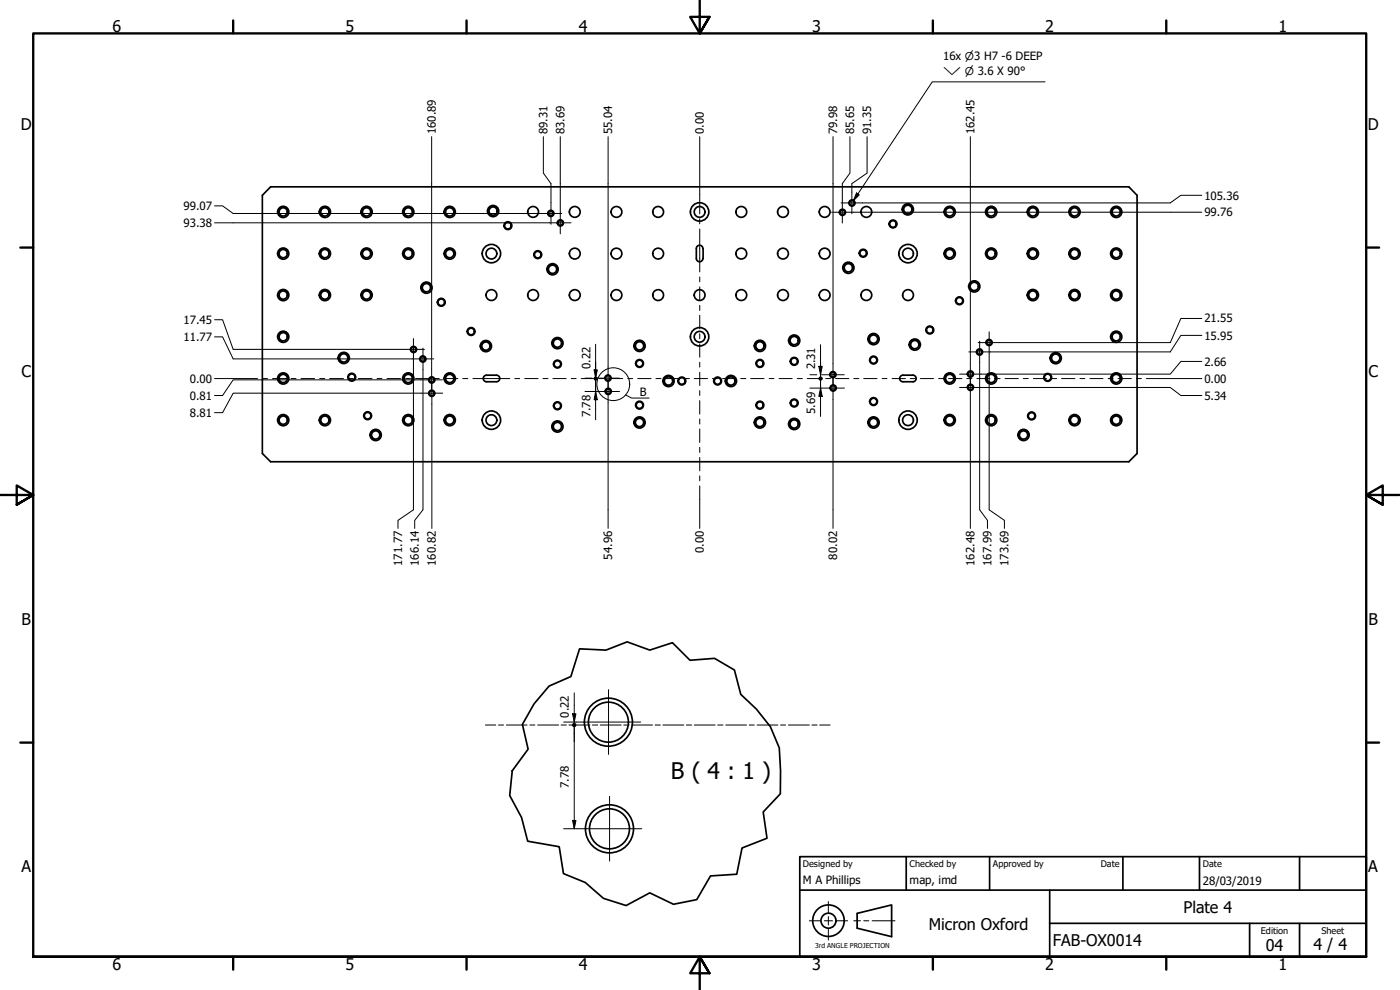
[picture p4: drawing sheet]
<svg xmlns="http://www.w3.org/2000/svg" width="420mm" height="297mm" viewBox="0 0 420 297" stroke-linecap="round" stroke-linejoin="round" font-family="sans-serif">
<!-- layer: Visible (ISO) -->
<g fill="none" stroke="#000" stroke-width=".51">
<path d="M81.2 56.1h257.6l2.4 2.5v77.5l-2.4 2.4h-257.6l-2.5-2.4v-77.5zM209.3 73.9a1.04 1.04 0 0 1 1.1-.2 1.04 1.04 0 0 1 .6 .9l-.1 3a.98 .98 0 0 1-.9 .9 .98 .98 0 0 1-1-.9v-3zM83.3 113.6a1.68 1.68 0 0 1 2.4-1.6 1.68 1.68 0 0 1 .4 2.8 1.68 1.68 0 0 1-2.7-.8l-.1-.4M120.8 113.6a1.68 1.68 0 0 1 2.4-1.6 1.68 1.68 0 0 1 .4 2.8 1.68 1.68 0 0 1-2.7-.8l-.1-.4M133.3 113.6a1.68 1.68 0 0 1 2.4-1.6 1.68 1.68 0 0 1 .4 2.8 1.68 1.68 0 0 1-2.8-.8v-.4M145.3 112.9l.7-.3h3a.98 .98 0 0 1 1 1 .98 .98 0 0 1-1 .9h-3a.98 .98 0 0 1-.9-.6 .98 .98 0 0 1 .2-1zM270.3 112.9l.7-.3h3a.98 .98 0 0 1 1 1 .98 .98 0 0 1-1 .9h-3a.98 .98 0 0 1-.9-.6 .98 .98 0 0 1 .2-1zM283.3 113.6a1.68 1.68 0 0 1 2.4-1.6 1.68 1.68 0 0 1 .4 2.8 1.68 1.68 0 0 1-2.7-.8l-.1-.4M295.8 113.6a1.68 1.68 0 0 1 2.4-1.6 1.68 1.68 0 0 1 .4 2.8 1.68 1.68 0 0 1-2.8-.8v-.4M333.3 113.6a1.68 1.68 0 0 1 2.4-1.6 1.68 1.68 0 0 1 .4 2.8 1.68 1.68 0 0 1-2.7-.8l-.1-.4"/>
<circle cx="85" cy="63.6" r="1.24"/>
<circle cx="85" cy="76.1" r="1.24"/>
<circle cx="85" cy="76.1" r="1.68"/>
<circle cx="85" cy="63.6" r="1.68"/>
<circle cx="97.5" cy="63.6" r="1.24"/>
<circle cx="97.5" cy="76.1" r="1.24"/>
<circle cx="97.5" cy="63.6" r="1.68"/>
<circle cx="97.5" cy="76.1" r="1.68"/>
<circle cx="110" cy="63.6" r="1.24"/>
<circle cx="110" cy="76.1" r="1.24"/>
<circle cx="110" cy="63.6" r="1.68"/>
<circle cx="110" cy="76.1" r="1.68"/>
<circle cx="122.5" cy="63.6" r="1.24"/>
<circle cx="122.5" cy="76.1" r="1.24"/>
<circle cx="122.5" cy="63.6" r="1.68"/>
<circle cx="122.5" cy="76.1" r="1.68"/>
<circle cx="135" cy="63.6" r="1.24"/>
<circle cx="135" cy="76.1" r="1.24"/>
<circle cx="135" cy="76.1" r="1.68"/>
<circle cx="135" cy="63.6" r="1.68"/>
<circle cx="147.5" cy="76.1" r="1.62"/>
<circle cx="147.5" cy="76.1" r="2.76"/>
<circle cx="148" cy="63.3" r="1.24"/>
<circle cx="148" cy="63.3" r="1.68"/>
<circle cx="152.4" cy="67.7" r=".98"/>
<circle cx="152.4" cy="67.7" r="1.17"/>
<circle cx="160" cy="63.6" r="1.62"/>
<circle cx="161.4" cy="76.4" r=".98"/>
<circle cx="161.4" cy="76.4" r="1.17"/>
<circle cx="165.3" cy="64" r=".73"/>
<circle cx="165.3" cy="64" r=".92"/>
<circle cx="168.2" cy="66.9" r=".73"/>
<circle cx="168.2" cy="66.9" r=".92"/>
<circle cx="172.5" cy="76.1" r="1.62"/>
<circle cx="172.5" cy="63.6" r="1.62"/>
<circle cx="185" cy="76.1" r="1.62"/>
<circle cx="185" cy="63.6" r="1.62"/>
<circle cx="197.5" cy="76.1" r="1.62"/>
<circle cx="197.5" cy="63.6" r="1.62"/>
<circle cx="210" cy="63.6" r="1.62"/>
<circle cx="210" cy="63.6" r="2.76"/>
<circle cx="222.5" cy="63.6" r="1.62"/>
<circle cx="222.5" cy="76.1" r="1.62"/>
<circle cx="235" cy="76.1" r="1.62"/>
<circle cx="235" cy="63.6" r="1.62"/>
<circle cx="247.5" cy="63.6" r="1.62"/>
<circle cx="247.5" cy="76.1" r="1.62"/>
<circle cx="252.8" cy="63.7" r=".73"/>
<circle cx="252.8" cy="63.7" r=".92"/>
<circle cx="255.7" cy="60.9" r=".73"/>
<circle cx="255.7" cy="60.9" r=".92"/>
<circle cx="259" cy="76" r=".98"/>
<circle cx="259" cy="76" r="1.17"/>
<circle cx="260" cy="63.6" r="1.62"/>
<circle cx="268" cy="67.2" r=".98"/>
<circle cx="268" cy="67.2" r="1.17"/>
<circle cx="272.4" cy="62.8" r="1.24"/>
<circle cx="272.4" cy="62.8" r="1.68"/>
<circle cx="272.5" cy="76.1" r="1.62"/>
<circle cx="272.5" cy="76.1" r="2.76"/>
<circle cx="285" cy="63.6" r="1.24"/>
<circle cx="285" cy="76.1" r="1.24"/>
<circle cx="285" cy="76.1" r="1.68"/>
<circle cx="285" cy="63.6" r="1.68"/>
<circle cx="297.5" cy="63.6" r="1.24"/>
<circle cx="297.5" cy="76.1" r="1.24"/>
<circle cx="297.5" cy="76.1" r="1.68"/>
<circle cx="297.5" cy="63.6" r="1.68"/>
<circle cx="310" cy="63.6" r="1.24"/>
<circle cx="310" cy="76.1" r="1.24"/>
<circle cx="310" cy="76.1" r="1.68"/>
<circle cx="310" cy="63.6" r="1.68"/>
<circle cx="322.5" cy="63.6" r="1.24"/>
<circle cx="322.5" cy="76.1" r="1.24"/>
<circle cx="322.5" cy="63.6" r="1.68"/>
<circle cx="322.5" cy="76.1" r="1.68"/>
<circle cx="335" cy="63.6" r="1.24"/>
<circle cx="335" cy="76.1" r="1.24"/>
<circle cx="335" cy="76.1" r="1.68"/>
<circle cx="335" cy="63.6" r="1.68"/>
<circle cx="85" cy="88.5" r="1.24"/>
<circle cx="85" cy="88.5" r="1.68"/>
<circle cx="97.5" cy="88.5" r="1.24"/>
<circle cx="97.5" cy="88.5" r="1.68"/>
<circle cx="110" cy="88.5" r="1.24"/>
<circle cx="110" cy="88.5" r="1.68"/>
<circle cx="128" cy="86.3" r="1.24"/>
<circle cx="128" cy="86.3" r="1.68"/>
<circle cx="132.4" cy="90.7" r=".98"/>
<circle cx="132.4" cy="90.7" r="1.17"/>
<circle cx="141.4" cy="99.5" r=".98"/>
<circle cx="141.4" cy="99.5" r="1.17"/>
<circle cx="147.5" cy="88.5" r="1.62"/>
<circle cx="160" cy="88.5" r="1.62"/>
<circle cx="165.8" cy="80.8" r="1.24"/>
<circle cx="165.8" cy="80.8" r="1.68"/>
<circle cx="172.5" cy="88.5" r="1.62"/>
<circle cx="185" cy="88.5" r="1.62"/>
<circle cx="197.5" cy="88.5" r="1.62"/>
<circle cx="210" cy="88.5" r="1.62"/>
<circle cx="222.5" cy="88.5" r="1.62"/>
<circle cx="235" cy="88.5" r="1.62"/>
<circle cx="247.5" cy="88.5" r="1.62"/>
<circle cx="254.6" cy="80.3" r="1.24"/>
<circle cx="254.6" cy="80.3" r="1.68"/>
<circle cx="260" cy="88.5" r="1.62"/>
<circle cx="272.5" cy="88.5" r="1.62"/>
<circle cx="279.1" cy="99" r=".98"/>
<circle cx="279.1" cy="99" r="1.17"/>
<circle cx="287.9" cy="90.3" r=".98"/>
<circle cx="287.9" cy="90.3" r="1.17"/>
<circle cx="292.4" cy="85.9" r="1.24"/>
<circle cx="292.4" cy="85.9" r="1.68"/>
<circle cx="310" cy="88.5" r="1.24"/>
<circle cx="310" cy="88.5" r="1.68"/>
<circle cx="322.5" cy="88.5" r="1.24"/>
<circle cx="322.5" cy="88.5" r="1.68"/>
<circle cx="335" cy="88.5" r="1.24"/>
<circle cx="335" cy="88.5" r="1.68"/>
<circle cx="85" cy="113.6" r="1.24"/>
<circle cx="85" cy="101" r="1.24"/>
<circle cx="85" cy="101" r="1.68"/>
<circle cx="103.2" cy="107.4" r="1.24"/>
<circle cx="103.2" cy="107.4" r="1.68"/>
<circle cx="105.6" cy="113.2" r=".98"/>
<circle cx="105.6" cy="113.2" r="1.17"/>
<circle cx="122.5" cy="113.6" r="1.24"/>
<circle cx="124.1" cy="104.9" r=".73"/>
<circle cx="124.1" cy="104.9" r=".92"/>
<circle cx="126.9" cy="107.7" r=".73"/>
<circle cx="126.9" cy="107.7" r=".92"/>
<circle cx="129.6" cy="118" r=".73"/>
<circle cx="129.6" cy="114" r=".73"/>
<circle cx="129.6" cy="114" r=".92"/>
<circle cx="129.6" cy="118" r=".92"/>
<circle cx="135" cy="113.6" r="1.24"/>
<circle cx="145.8" cy="103.8" r="1.24"/>
<circle cx="145.8" cy="103.8" r="1.68"/>
<circle cx="167.3" cy="103" r="1.24"/>
<circle cx="167.3" cy="109.2" r=".98"/>
<circle cx="167.3" cy="109.2" r="1.17"/>
<circle cx="167.3" cy="103" r="1.68"/>
<circle cx="182.5" cy="113.4" r=".73"/>
<circle cx="182.5" cy="113.4" r=".92"/>
<circle cx="182.5" cy="117.4" r=".73"/>
<circle cx="182.5" cy="117.4" r=".92"/>
<circle cx="191.9" cy="103.8" r="1.24"/>
<circle cx="191.9" cy="109" r=".98"/>
<circle cx="191.9" cy="109" r="1.17"/>
<circle cx="191.9" cy="103.8" r="1.68"/>
<circle cx="200.6" cy="114.3" r="1.24"/>
<circle cx="200.6" cy="114.3" r="1.68"/>
<circle cx="204.6" cy="114.3" r=".98"/>
<circle cx="204.6" cy="114.3" r="1.17"/>
<circle cx="210" cy="101" r="1.62"/>
<circle cx="210" cy="101" r="2.76"/>
<circle cx="215.4" cy="114.3" r=".98"/>
<circle cx="215.4" cy="114.3" r="1.17"/>
<circle cx="219.4" cy="114.3" r="1.24"/>
<circle cx="219.4" cy="114.3" r="1.68"/>
<circle cx="228.1" cy="103.8" r="1.24"/>
<circle cx="228.1" cy="109" r=".98"/>
<circle cx="228.1" cy="109" r="1.17"/>
<circle cx="228.1" cy="103.8" r="1.68"/>
<circle cx="238.3" cy="102.2" r="1.24"/>
<circle cx="238.3" cy="108.4" r=".98"/>
<circle cx="238.3" cy="108.4" r="1.17"/>
<circle cx="238.3" cy="102.2" r="1.68"/>
<circle cx="250" cy="112.4" r=".73"/>
<circle cx="250" cy="112.4" r=".92"/>
<circle cx="250" cy="116.4" r=".73"/>
<circle cx="250" cy="116.4" r=".92"/>
<circle cx="262.2" cy="101.7" r="1.24"/>
<circle cx="262.2" cy="108" r=".98"/>
<circle cx="262.2" cy="108" r="1.17"/>
<circle cx="262.2" cy="101.7" r="1.68"/>
<circle cx="274.5" cy="103.4" r="1.24"/>
<circle cx="274.5" cy="103.4" r="1.68"/>
<circle cx="285" cy="113.6" r="1.24"/>
<circle cx="291.2" cy="112.2" r=".73"/>
<circle cx="291.2" cy="116.2" r=".73"/>
<circle cx="291.2" cy="116.2" r=".92"/>
<circle cx="291.2" cy="112.2" r=".92"/>
<circle cx="294" cy="105.6" r=".73"/>
<circle cx="294" cy="105.6" r=".92"/>
<circle cx="296.8" cy="102.8" r=".73"/>
<circle cx="296.8" cy="102.8" r=".92"/>
<circle cx="297.5" cy="113.6" r="1.24"/>
<circle cx="314.4" cy="113.2" r=".98"/>
<circle cx="314.4" cy="113.2" r="1.17"/>
<circle cx="316.8" cy="107.5" r="1.24"/>
<circle cx="316.8" cy="107.5" r="1.68"/>
<circle cx="335" cy="113.6" r="1.24"/>
<circle cx="335" cy="101" r="1.24"/>
<circle cx="335" cy="101" r="1.68"/>
<circle cx="85" cy="126.1" r="1.24"/>
<circle cx="85" cy="126.1" r="1.68"/>
<circle cx="97.5" cy="126.1" r="1.24"/>
<circle cx="97.5" cy="126.1" r="1.68"/>
<circle cx="110.3" cy="124.7" r=".98"/>
<circle cx="110.3" cy="124.7" r="1.17"/>
<circle cx="112.7" cy="130.5" r="1.24"/>
<circle cx="112.7" cy="130.5" r="1.68"/>
<circle cx="122.5" cy="126.1" r="1.24"/>
<circle cx="122.5" cy="126.1" r="1.68"/>
<circle cx="135" cy="126.1" r="1.24"/>
<circle cx="135" cy="126.1" r="1.68"/>
<circle cx="147.5" cy="126.1" r="1.62"/>
<circle cx="147.5" cy="126.1" r="2.76"/>
<circle cx="167.3" cy="128" r="1.24"/>
<circle cx="167.3" cy="121.7" r=".98"/>
<circle cx="167.3" cy="121.7" r="1.17"/>
<circle cx="167.3" cy="128" r="1.68"/>
<circle cx="191.9" cy="126.8" r="1.24"/>
<circle cx="191.9" cy="121.6" r=".98"/>
<circle cx="191.9" cy="121.6" r="1.17"/>
<circle cx="191.9" cy="126.8" r="1.68"/>
<circle cx="228.1" cy="126.8" r="1.24"/>
<circle cx="228.1" cy="121.6" r=".98"/>
<circle cx="228.1" cy="121.6" r="1.17"/>
<circle cx="228.1" cy="126.8" r="1.68"/>
<circle cx="238.3" cy="127.2" r="1.24"/>
<circle cx="238.3" cy="120.9" r=".98"/>
<circle cx="238.3" cy="120.9" r="1.17"/>
<circle cx="238.3" cy="127.2" r="1.68"/>
<circle cx="262.2" cy="126.8" r="1.24"/>
<circle cx="262.2" cy="120.5" r=".98"/>
<circle cx="262.2" cy="120.5" r="1.17"/>
<circle cx="262.2" cy="126.8" r="1.68"/>
<circle cx="272.5" cy="126.1" r="1.62"/>
<circle cx="272.5" cy="126.1" r="2.76"/>
<circle cx="285" cy="126.1" r="1.24"/>
<circle cx="285" cy="126.1" r="1.68"/>
<circle cx="297.5" cy="126.1" r="1.24"/>
<circle cx="297.5" cy="126.1" r="1.68"/>
<circle cx="307.2" cy="130.5" r="1.24"/>
<circle cx="307.2" cy="130.5" r="1.68"/>
<circle cx="309.6" cy="124.8" r=".98"/>
<circle cx="309.6" cy="124.8" r="1.17"/>
<circle cx="322.5" cy="126.1" r="1.24"/>
<circle cx="322.5" cy="126.1" r="1.68"/>
<circle cx="335" cy="126.1" r="1.24"/>
<circle cx="335" cy="126.1" r="1.68"/>
<circle cx="182.6" cy="216.7" r="6"/>
<circle cx="182.6" cy="216.7" r="7.2"/>
<circle cx="182.9" cy="248.7" r="6"/>
<circle cx="182.9" cy="248.7" r="7.2"/>
</g>
<!-- layer: Visible Narrow (ISO) -->
<g fill="none" stroke="#000" stroke-width=".38">
<path d="M86.5 63.8a1.49 1.49 0 0 0-1.2-1.7 1.49 1.49 0 0 0-1.8 1.2 1.49 1.49 0 0 0 1.2 1.8M86.5 76.3a1.49 1.49 0 0 0-1.2-1.7 1.49 1.49 0 0 0-1.8 1.2 1.49 1.49 0 0 0 1.2 1.8M99 63.8a1.49 1.49 0 0 0-1.2-1.7 1.49 1.49 0 0 0-1.8 1.2 1.49 1.49 0 0 0 1.2 1.8M99 76.3a1.49 1.49 0 0 0-1.2-1.7 1.49 1.49 0 0 0-1.8 1.2 1.49 1.49 0 0 0 1.2 1.8M111.5 76.3a1.49 1.49 0 0 0-1.2-1.7 1.49 1.49 0 0 0-1.8 1.2 1.49 1.49 0 0 0 1.3 1.8M111.5 63.8a1.49 1.49 0 0 0-1.2-1.7 1.49 1.49 0 0 0-1.8 1.2 1.49 1.49 0 0 0 1.3 1.8M124 76.3a1.49 1.49 0 0 0-1.2-1.7 1.49 1.49 0 0 0-1.7 1.2 1.49 1.49 0 0 0 1.2 1.8M124 63.8a1.49 1.49 0 0 0-1.2-1.7 1.49 1.49 0 0 0-1.7 1.2 1.49 1.49 0 0 0 1.2 1.8M136.4 76.3a1.49 1.49 0 0 0-1.2-1.7 1.49 1.49 0 0 0-1.7 1.2 1.49 1.49 0 0 0 1.2 1.8M136.4 63.8a1.49 1.49 0 0 0-1.2-1.7 1.49 1.49 0 0 0-1.7 1.2 1.49 1.49 0 0 0 1.2 1.8M149.5 63.6a1.49 1.49 0 0 0-1.3-1.7 1.49 1.49 0 0 0-1.7 1.2 1.49 1.49 0 0 0 1.2 1.7M273.9 63.1a1.49 1.49 0 0 0-1.2-1.8 1.49 1.49 0 0 0-1.7 1.3 1.49 1.49 0 0 0 1.2 1.7"/>
<path d="M286.5 76.3a1.49 1.49 0 0 0-1.2-1.7 1.49 1.49 0 0 0-1.7 1.2 1.49 1.49 0 0 0 1.2 1.8M286.5 63.8a1.49 1.49 0 0 0-1.2-1.7 1.49 1.49 0 0 0-1.7 1.2 1.49 1.49 0 0 0 1.2 1.8M298.9 76.3a1.49 1.49 0 0 0-1.2-1.7 1.49 1.49 0 0 0-1.7 1.2 1.49 1.49 0 0 0 1.2 1.8M298.9 63.8a1.49 1.49 0 0 0-1.2-1.7 1.49 1.49 0 0 0-1.7 1.2 1.49 1.49 0 0 0 1.2 1.8M311.4 63.8a1.49 1.49 0 0 0-1.2-1.7 1.49 1.49 0 0 0-1.7 1.2 1.49 1.49 0 0 0 1.2 1.8M311.4 76.3a1.49 1.49 0 0 0-1.2-1.7 1.49 1.49 0 0 0-1.7 1.2 1.49 1.49 0 0 0 1.2 1.8M324 63.8a1.49 1.49 0 0 0-1.3-1.7 1.49 1.49 0 0 0-1.7 1.2 1.49 1.49 0 0 0 1.2 1.8M324 76.3a1.49 1.49 0 0 0-1.3-1.7 1.49 1.49 0 0 0-1.7 1.2 1.49 1.49 0 0 0 1.2 1.8M336.5 63.8a1.49 1.49 0 0 0-1.2-1.7 1.49 1.49 0 0 0-1.8 1.2 1.49 1.49 0 0 0 1.2 1.8M336.5 76.3a1.49 1.49 0 0 0-1.2-1.7 1.49 1.49 0 0 0-1.8 1.2 1.49 1.49 0 0 0 1.2 1.8M86.5 88.8a1.49 1.49 0 0 0-1.2-1.7 1.49 1.49 0 0 0-1.8 1.2 1.49 1.49 0 0 0 1.2 1.7M99 88.8a1.49 1.49 0 0 0-1.2-1.7 1.49 1.49 0 0 0-1.8 1.2 1.49 1.49 0 0 0 1.2 1.7"/>
<path d="M111.5 88.8a1.49 1.49 0 0 0-1.2-1.7 1.49 1.49 0 0 0-1.8 1.2 1.49 1.49 0 0 0 1.3 1.7M129.5 86.6a1.49 1.49 0 0 0-1.3-1.8 1.49 1.49 0 0 0-1.7 1.3 1.49 1.49 0 0 0 1.2 1.7M167.3 81a1.49 1.49 0 0 0-1.2-1.7 1.49 1.49 0 0 0-1.7 1.2 1.49 1.49 0 0 0 1.2 1.8M256.1 80.6a1.49 1.49 0 0 0-1.2-1.7 1.49 1.49 0 0 0-1.8 1.2 1.49 1.49 0 0 0 1.2 1.7M293.9 86.2a1.49 1.49 0 0 0-1.3-1.7 1.49 1.49 0 0 0-1.7 1.2 1.49 1.49 0 0 0 1.2 1.7M311.4 88.8a1.49 1.49 0 0 0-1.2-1.7 1.49 1.49 0 0 0-1.7 1.2 1.49 1.49 0 0 0 1.2 1.7M324 88.8a1.49 1.49 0 0 0-1.3-1.7 1.49 1.49 0 0 0-1.7 1.2 1.49 1.49 0 0 0 1.2 1.7M336.5 88.8a1.49 1.49 0 0 0-1.2-1.7 1.49 1.49 0 0 0-1.8 1.2 1.49 1.49 0 0 0 1.2 1.7M86.5 113.8a1.49 1.49 0 0 0-1.2-1.7 1.49 1.49 0 0 0-1.8 1.2 1.49 1.49 0 0 0 1.2 1.7M86.5 101.3a1.49 1.49 0 0 0-1.2-1.7 1.49 1.49 0 0 0-1.8 1.2 1.49 1.49 0 0 0 1.2 1.7M104.6 107.7a1.49 1.49 0 0 0-1.2-1.8 1.49 1.49 0 0 0-1.7 1.2 1.49 1.49 0 0 0 1.2 1.8M124 113.8a1.49 1.49 0 0 0-1.2-1.7 1.49 1.49 0 0 0-1.7 1.2 1.49 1.49 0 0 0 1.2 1.7"/>
<path d="M136.4 113.8a1.49 1.49 0 0 0-1.2-1.7 1.49 1.49 0 0 0-1.7 1.2 1.49 1.49 0 0 0 1.2 1.7M147.3 104.1a1.49 1.49 0 0 0-1.2-1.7 1.49 1.49 0 0 0-1.7 1.2 1.49 1.49 0 0 0 1.2 1.7M168.8 103.2a1.49 1.49 0 0 0-1.2-1.7 1.49 1.49 0 0 0-1.8 1.2 1.49 1.49 0 0 0 1.2 1.7M193.4 104a1.49 1.49 0 0 0-1.2-1.7 1.49 1.49 0 0 0-1.7 1.2 1.49 1.49 0 0 0 1.2 1.7M202.1 114.6a1.49 1.49 0 0 0-1.2-1.8 1.49 1.49 0 0 0-1.7 1.3 1.49 1.49 0 0 0 1.2 1.7M220.8 114.6a1.49 1.49 0 0 0-1.2-1.8 1.49 1.49 0 0 0-1.7 1.3 1.49 1.49 0 0 0 1.2 1.7M229.5 104a1.49 1.49 0 0 0-1.2-1.7 1.49 1.49 0 0 0-1.7 1.2 1.49 1.49 0 0 0 1.2 1.7M239.8 102.4a1.49 1.49 0 0 0-1.2-1.7 1.49 1.49 0 0 0-1.7 1.2 1.49 1.49 0 0 0 1.2 1.8M263.6 102a1.49 1.49 0 0 0-1.2-1.7 1.49 1.49 0 0 0-1.7 1.2 1.49 1.49 0 0 0 1.2 1.7M276 103.7a1.49 1.49 0 0 0-1.2-1.8 1.49 1.49 0 0 0-1.7 1.2 1.49 1.49 0 0 0 1.2 1.8M286.5 113.8a1.49 1.49 0 0 0-1.2-1.7 1.49 1.49 0 0 0-1.7 1.2 1.49 1.49 0 0 0 1.2 1.7M298.9 113.8a1.49 1.49 0 0 0-1.2-1.7 1.49 1.49 0 0 0-1.7 1.2 1.49 1.49 0 0 0 1.2 1.7"/>
<path d="M318.3 107.7a1.49 1.49 0 0 0-1.2-1.7 1.49 1.49 0 0 0-1.7 1.2 1.49 1.49 0 0 0 1.2 1.7M336.5 113.8a1.49 1.49 0 0 0-1.2-1.7 1.49 1.49 0 0 0-1.8 1.2 1.49 1.49 0 0 0 1.2 1.7M336.5 101.3a1.49 1.49 0 0 0-1.2-1.7 1.49 1.49 0 0 0-1.8 1.2 1.49 1.49 0 0 0 1.2 1.7M86.5 126.3a1.49 1.49 0 0 0-1.2-1.7 1.49 1.49 0 0 0-1.8 1.2 1.49 1.49 0 0 0 1.2 1.7M99 126.3a1.49 1.49 0 0 0-1.2-1.7 1.49 1.49 0 0 0-1.8 1.2 1.49 1.49 0 0 0 1.2 1.7M114.2 130.8a1.49 1.49 0 0 0-1.2-1.8 1.49 1.49 0 0 0-1.7 1.3 1.49 1.49 0 0 0 1.2 1.7M124 126.3a1.49 1.49 0 0 0-1.2-1.7 1.49 1.49 0 0 0-1.7 1.2 1.49 1.49 0 0 0 1.2 1.7M136.4 126.3a1.49 1.49 0 0 0-1.2-1.7 1.49 1.49 0 0 0-1.7 1.2 1.49 1.49 0 0 0 1.2 1.7M168.8 128.2a1.49 1.49 0 0 0-1.2-1.7 1.49 1.49 0 0 0-1.8 1.2 1.49 1.49 0 0 0 1.2 1.7M193.4 127a1.49 1.49 0 0 0-1.2-1.7 1.49 1.49 0 0 0-1.7 1.2 1.49 1.49 0 0 0 1.2 1.7M229.5 127a1.49 1.49 0 0 0-1.2-1.7 1.49 1.49 0 0 0-1.7 1.2 1.49 1.49 0 0 0 1.2 1.7M239.8 127.5a1.49 1.49 0 0 0-1.2-1.8 1.49 1.49 0 0 0-1.7 1.2 1.49 1.49 0 0 0 1.2 1.8"/>
<path d="M263.6 127a1.49 1.49 0 0 0-1.2-1.7 1.49 1.49 0 0 0-1.7 1.2 1.49 1.49 0 0 0 1.2 1.7M286.5 126.3a1.49 1.49 0 0 0-1.2-1.7 1.49 1.49 0 0 0-1.7 1.2 1.49 1.49 0 0 0 1.2 1.7M298.9 126.3a1.49 1.49 0 0 0-1.2-1.7 1.49 1.49 0 0 0-1.7 1.2 1.49 1.49 0 0 0 1.2 1.7M308.7 130.8a1.49 1.49 0 0 0-1.3-1.8 1.49 1.49 0 0 0-1.7 1.3 1.49 1.49 0 0 0 1.2 1.7M324 126.3a1.49 1.49 0 0 0-1.3-1.7 1.49 1.49 0 0 0-1.7 1.2 1.49 1.49 0 0 0 1.2 1.7M336.5 126.3a1.49 1.49 0 0 0-1.2-1.7 1.49 1.49 0 0 0-1.8 1.2 1.49 1.49 0 0 0 1.2 1.7"/>
</g>
<!-- layer: Break Line (ISO) -->
<path d="M173.9 194.7l8 .4 6.3-2.5 6.8 2.5 6.8-2.3 5.3 5.3 7.3-.6 6 3.5 1.9 7.3 4.7 4.5 4.2 5.2 2.7 6.4 .4 6.9-.1 6.9-5.2 5.4 1.2 7.9-7.5 2.9-1.6 7.9-7.9 .5-4.1 7.1-7 1.4-7.1-3.4-7.1 3.8-6.8-2.2-5.5-4.7-6.5-2.7-1.3-8.1-9.4-1.6-1.9-7.1-3.5-6.6 .7-7.4 4.8-6.5-1.7-7.5 3.5-6.1 4.5-5.3 6.5-2.9z" fill="none" stroke="#000" stroke-width=".51"/>
<!-- layer: Detail Boundary (ISO) -->
<g fill="none" stroke="#000" stroke-width=".3">
<path d="M187.7 118.5l1.8 .9h5.3"/>
<circle cx="184.1" cy="115.3" r="4.9"/>
</g>
<!-- layer: Border (ISO) -->
<g fill="none" stroke="#000" stroke-width=".7">
<path d="M70 6.1v3.9M140 6.1v3.9M210 0v10l-2.9-4.9h5.8l-2.9 4.9 2.9-4.9M280 6.1v3.9M350 6.1v3.9M6.1 74.3h3.9M410 74.3h3.9M0 148.5h10l-5-2.8v5.7l5-2.9-5 2.9M420 148.5h-10l5-2.8v5.7l-5-2.9 5 2.9M6.1 222.8h3.9M410 222.8h3.9M10 287.1v-277.1h400v277.1h-400h400"/>
<path d="M70 287.1v3.8M140 287.1v3.8M212.9 292l-2.9-4.9 2.9 4.9h-5.8l2.9-4.9v9.9M280 287.1v3.8M350 287.1v3.8"/>
</g>
<!-- layer: Sketch Geometry (ANSI) -->
<path d="M242.9 276.3h3.2M247.4 276.3h2.5M248.6 270.5v3.3M248.6 275v2.5M248.6 278.8v3.3M251.1 276.3h3.3M256.2 276.3h2.1M259.2 276.3h1.5M261.7 276.3h6.9" fill="none" stroke="#000" stroke-width=".3"/>
<g fill="none" stroke="#000" stroke-width=".51">
<path d="M257.2 274.1l10.4-2.6v9.5l-10.4-2.5z"/>
<circle cx="248.6" cy="276.2" r="4.7"/>
<circle cx="248.6" cy="276.2" r="2.25"/>
</g>
<!-- layer: Title (ISO) -->
<path d="M240 257h170v30.1h-170zM272 257v10.1M297 257v10.1M337 257v10.1M360 257v10.1M390 257v10.1M240 267.1h170M315 277h95M315 267.1v20M375 277v10.1M390 277v10.1" fill="none" stroke="#000" stroke-width=".51"/>
<!-- layer: Sketch Geometry (ISO) -->
<g fill="none" stroke="#000" stroke-width=".3">
<path d="M145.7 217.5h3.1M149.6 217.5h1.5M152 217.5h6.2M159 217.5h1.5M161.4 217.5h6.2M168.4 217.5h1.6M170.8 217.5h6.2M177.8 217.5h1.6M180.1 217.5h6.3M187.2 217.5h1.6M189.5 217.5h6.3M196.6 217.5h1.6"/>
<path d="M198.9 217.5h6.3M206 217.5h1.6M208.3 217.5h6.3M215.4 217.5h1.6M217.8 217.5h6.2M224.9 217.5h1.5M227.2 217.5h6.2M234.3 217.5h1.5M236.6 217.5h6.3M243.6 217.5h1.6M246 217.5h3.1"/>
</g>
<!-- layer: Centerline (ISO) -->
<g fill="none" stroke="#000" stroke-width=".3">
<path d="M210 58.3v5.9M210 65.6v1.6M210 68.7v12.9M210 83.1v1.5M210 86.1v4M210 91.6v1.5M210 94.6v4.1M73.2 113.6h4.1M78.7 113.6h1.6M81.8 113.6h4.1M87.4 113.6h1.4M90.4 113.6h4"/>
<path d="M95.9 113.6h1.6M98.9 113.6h4.2M104.5 113.6h1.5M107.5 113.6h4.1M113.2 113.6h1.4M116.1 113.6h4.1M121.7 113.6h1.5M124.7 113.6h4.1M130.3 113.6h1.5M133.3 113.6h4.1M138.9 113.6h1.5M141.9 113.6h11.1"/>
<path d="M154.5 113.6h1.5M157.5 113.6h4M162.9 113.6h1.6M165.9 113.6h4M171.4 113.6h1.5M174.4 113.6h4M179.9 113.6h1.5M182.9 113.6h4M188.4 113.6h1.5M191.4 113.6h4M196.8 113.6h1.6M199.9 113.6h3.9"/>
<path d="M205.4 113.6h1.5M208.3 113.6h4M210 100.1v1.5M210 103.2v4M210 108.7v1.5M210 111.7v4M210 117.2v1.5M213.8 113.6h1.5M216.9 113.6h3.9M222.3 113.6h1.5M225.3 113.6h4M230.8 113.6h1.5"/>
<path d="M233.8 113.6h3.9M239.3 113.6h1.5M242.3 113.6h4M247.8 113.6h1.4M250.8 113.6h4M256.2 113.6h1.5M259.2 113.6h4M264.7 113.6h1.5M267.7 113.6h4M273.2 113.6h1.5M276.2 113.6h4M281.7 113.6h1.4"/>
<path d="M284.7 113.6h4M290.1 113.6h1.6M293.2 113.6h3.9M298.6 113.6h1.6M301.6 113.6h4M307.1 113.6h1.5M310.1 113.6h4M315.6 113.6h1.5M318.6 113.6h4M324.1 113.6h1.5M327.1 113.6h3.9M332.5 113.6h1.6"/>
<path d="M335.5 113.6h4M341.1 113.6h1.4M344 113.6h4M210 120.2v4.1M210 125.7v1.5M210 128.7v4.1M210 134.2v1.5M210 137.3v4M210 142.8v1.5M210 145.8v4"/>
</g>
<!-- layer: Dimension (ISO) -->
<g fill="none" stroke="#000" stroke-width=".3">
<path d="M129.5 41v66.6M163.1 41v10.9l2.3 3.2v5.7M168.1 41v22.6M182.5 41v69M210 41v17.3M250 41v22.6M255.1 41v10.9l-2.3 3.2v5.3M260.2 41v10.9l-4.5 3.2v2.5M291.2 41v64.5M360.7 58.6h-6.3l-3.2 2.3h-92.3M64.4 66.9h100.5M64.4 61.8h2.4l3.2 2.3h92.1"/>
<path d="M250 63.8v45.2M256.1 63.7h104.6M64.4 95.9h2.4l3.2 8.9h50.8M360.7 95.6h-6.3l-3.2 7.2h-51.1M64.4 113.6h8.8M64.4 101.1h2.4l3.2 6.6h53.7M124.1 113.7v39.3l-4.7 3.1v2.4M124.1 108.1v5.4M126.3 114h-56.3l-3.2 4.7h-2.4M126.4 118h-56.4l-3.2 5.8h-2.4M126.9 118.1v34.9l-2.4 3.1v2.4M126.9 110.9v2.6"/>
<path d="M126.9 113.7v.2M126.9 114.1v3.8M129.5 107.8v2.9M175.6 117.5h3.5M175.6 113.5h2.1M178.3 111h1l-.5 2.5zM178.8 117.5l.5 2.4h-1zM178.8 103.3v7.7M178.8 108.6v17.4M243.1 116.4h3.5M243.1 112.4h2M245.7 109.9h1.1l-.5 2.5z"/>
<path d="M246.3 116.4l.5 2.5h-1.1zM246.3 103.4v6.5M246.3 108.6v16.4M250 119.8v38.7M291.2 119.5v39M291.2 105.7v3.3M294 116.3v36.7l2.4 3.1v2.4M294 108.8v3.3M294 112.3v1.2M294 113.7v2.4M294.5 116.3h56.7l3.2 2.4h6.3M296.9 113.7v39.3l4.5 3.1v2.4"/>
<path d="M296.9 106v7.5M348 113.6h12.7M360.7 108.4h-6.3l-3.2 3.9h-56.8M360.7 100.6h-6.3l-3.2 5h-54M129.6 121.2v37.3M182.5 120.9v37.6M210 149.8v8.7M169.2 216.6h3.7M171.8 214.2h1l-.5 2.4zM172.3 207.9v9.6M172.3 218.2v30.5M169.2 248.7h4"/>
<path d="M171.8 246.2h1l-.5 2.5z"/>
</g>
<!-- layer: Symbol (ISO) -->
<path d="M313.6 24.6h-33.8l-23.7 35.6M257 57.9l.9 .6-1.8 1.7z" fill="none" stroke="#000" stroke-width=".3"/>
<path d="M257 57.9l.9 .6-1.8 1.7z" fill-rule="evenodd" fill="#000"/>
<!-- layer: Center Mark (ISO) -->
<g fill="none" stroke="#000" stroke-width=".3">
<path d="M255.7 57.6v6.5M162.1 64.1h6.5M164.9 66.9h6.5M165.4 60.8v6.5M168.1 63.6v6.6M249.6 63.7h6.5M252.4 60.9h6.5M252.8 60.4v6.5M296.9 99.6v6.4M120.8 104.8h6.6M123.7 107.7h6.5M124.1 101.6v6.5"/>
<path d="M126.3 114h6.5M126.4 118h6.4M126.9 104.4v6.5M129.5 110.7v6.5M129.6 114.7v6.5M179.1 113.5h6.8M179.1 117.5h6.8M182.5 110v6.9M182.5 114v6.9M246.6 112.4h6.8M246.6 116.4h6.8M250 109v6.8"/>
<path d="M250 113v6.8M288 112.3h6.4M288 116.3h6.5M290.8 105.6h6.4M291.2 109v6.5M291.2 113v6.5M293.6 102.8h6.5M294 102.3v6.5M172.9 216.6h19.4M182.6 206.9v19.5M182.9 238.9v19.5M173.2 248.7h19.4"/>
</g>
<!-- layer: Dimension (ISO) -->
<g fill="#000">
<path d="M178.3 111h1l-.5 2.5z" fill-rule="evenodd"/>
<path d="M178.8 117.5l.5 2.4h-1z" fill-rule="evenodd"/>
<path d="M245.7 109.9h1.1l-.5 2.5z" fill-rule="evenodd"/>
<path d="M246.3 116.4l.5 2.5h-1.1z" fill-rule="evenodd"/>
<path d="M171.8 214.2h1l-.5 2.4z" fill-rule="evenodd"/>
<path d="M171.8 246.2h1l-.5 2.5z" fill-rule="evenodd"/>
<circle cx="178.8" cy="113.6" r=".63"/>
<circle cx="246.3" cy="113.6" r=".63"/>
<circle cx="172.3" cy="217.5" r=".63"/>
</g>
<text font-size="6.9" x="201.4" y="233.8">B ( 4 : 1 )</text>
<g font-size="4.8">
<text x="33.7" y="9.6">6</text>
<text x="103.7" y="9.6">5</text>
<text x="173.7" y="9.6">4</text>
<text x="243.7" y="9.6">3</text>
<text x="313.7" y="9.6">2</text>
<text x="383.7" y="9.6">1</text>
<text x="6.2" y="38.9">D</text>
<text x="410.5" y="38.9">D</text>
<text x="6.4" y="113.1">C</text>
<text x="410.7" y="113.1">C</text>
<text x="6.4" y="187.4">B</text>
<text x="410.7" y="187.4">B</text>
<text x="6.4" y="261.7">A</text>
<text x="410.7" y="261.7">A</text>
<text x="355.2" y="273.9">Plate 4</text>
<text x="278.8" y="279">Micron Oxford</text>
<text x="316" y="283.8">FAB-OX0014</text>
<text x="379.9" y="285.3">04</text>
<text x="394.2" y="285">4 / 4</text>
<text x="33.7" y="290.9">6</text>
<text x="103.7" y="290.9">5</text>
<text x="173.7" y="290.9">4</text>
<text x="243.7" y="290.9">3</text>
<text x="313.7" y="290.9">2</text>
<text x="383.7" y="290.9">1</text>
</g>
<g font-size="3.4">
<text x="283" y="18">16x ⌀3 H7 -6 DEEP</text>
<text x="130.8" y="40.2" transform="rotate(-90 130.8 40.2)">160.89</text>
<text x="164.3" y="40.2" transform="rotate(-90 164.3 40.2)">89.31</text>
<text x="169.4" y="40.2" transform="rotate(-90 169.4 40.2)">83.69</text>
<text x="183.7" y="40.2" transform="rotate(-90 183.7 40.2)">55.04</text>
<text x="211.3" y="40.2" transform="rotate(-90 211.3 40.2)">0.00</text>
<text x="251.2" y="40.2" transform="rotate(-90 251.2 40.2)">79.98</text>
<text x="256.3" y="40.2" transform="rotate(-90 256.3 40.2)">85.65</text>
<text x="261.4" y="40.2" transform="rotate(-90 261.4 40.2)">91.35</text>
<text x="292.5" y="40.2" transform="rotate(-90 292.5 40.2)">162.45</text>
<text x="361.4" y="59.9">105.36</text>
<text x="55.1" y="63">99.07</text>
<text x="361.4" y="64.9">99.76</text>
<text x="55.1" y="68.1">93.38</text>
<text x="55.1" y="97.2">17.45</text>
<text x="361.4" y="101.9">15.95</text>
<text x="361.4" y="96.8">21.55</text>
<text x="55.1" y="102.3">11.77</text>
<text x="177.2" y="110.7" transform="rotate(-90 177.2 110.7)">0.22</text>
<text x="244.7" y="110.9" transform="rotate(-90 244.7 110.9)">2.31</text>
<text x="361.4" y="109.7">2.66</text>
<text x="57" y="114.8">0.00</text>
<text x="57" y="119.9">0.81</text>
<text x="192" y="118.7">B</text>
<text x="361.4" y="114.8">0.00</text>
<text x="361.4" y="119.9">5.34</text>
<text x="57" y="125">8.81</text>
<text x="177.2" y="125.2" transform="rotate(-90 177.2 125.2)">7.78</text>
<text x="244.7" y="124.2" transform="rotate(-90 244.7 124.2)">5.69</text>
<text x="183.8" y="167.9" transform="rotate(-90 183.8 167.9)">54.96</text>
<text x="211.3" y="166" transform="rotate(-90 211.3 166)">0.00</text>
<text x="251.3" y="167.9" transform="rotate(-90 251.3 167.9)">80.02</text>
<text x="120.6" y="169.7" transform="rotate(-90 120.6 169.7)">171.77</text>
<text x="125.7" y="169.7" transform="rotate(-90 125.7 169.7)">166.14</text>
<text x="130.8" y="169.7" transform="rotate(-90 130.8 169.7)">160.82</text>
<text x="292.5" y="169.7" transform="rotate(-90 292.5 169.7)">162.48</text>
<text x="297.6" y="169.7" transform="rotate(-90 297.6 169.7)">167.99</text>
<text x="302.7" y="169.7" transform="rotate(-90 302.7 169.7)">173.69</text>
<text x="170.8" y="215.3" transform="rotate(-90 170.8 215.3)">0.22</text>
<text x="170.8" y="236.5" transform="rotate(-90 170.8 236.5)">7.78</text>
<text x="241" y="265.4">M A Phillips</text>
<text x="273" y="265.4">map, imd</text>
<text x="361" y="265.5">28/03/2019</text>
</g>
<text font-size="3.2" x="283" y="22.4">⌵ ⌀ 3.6 X 90°</text>
<g font-size="2.7">
<text x="241" y="260.1">Designed by</text>
<text x="273" y="260.1">Checked by</text>
<text x="298" y="260.1">Approved by</text>
<text x="330.3" y="260">Date</text>
<text x="361" y="260">Date</text>
<text x="378.4" y="280.1">Edition</text>
<text x="396.6" y="280.1">Sheet</text>
</g>
<text font-size="2" x="244.6" y="284.5">3rd ANGLE PROJECTION</text>
</svg>
